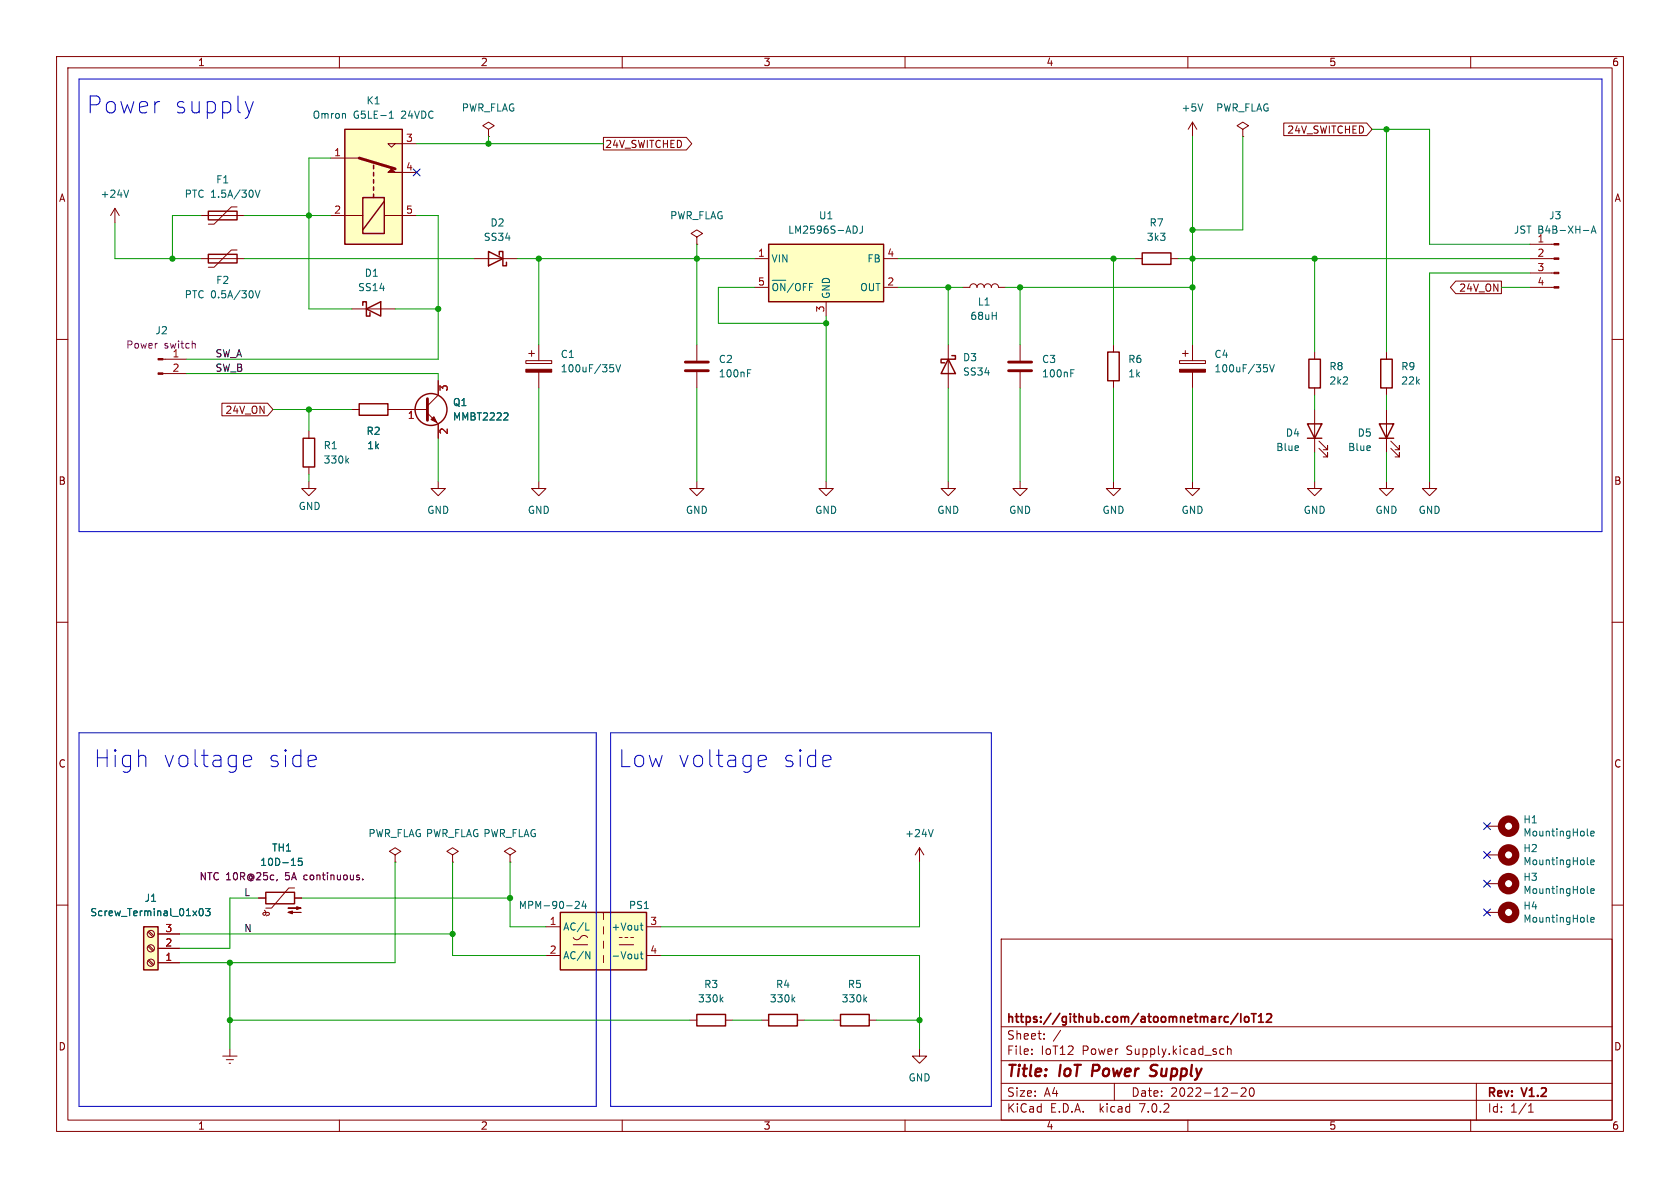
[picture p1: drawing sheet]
<svg xmlns="http://www.w3.org/2000/svg" width="297mm" height="210mm" viewBox="0 0 297 210" stroke-linecap="round" stroke-linejoin="round" font-family="sans-serif">
<g fill="none" stroke="#840000" stroke-width=".18">
<path d="M10 10h277v190h-277zM12 12h273v186h-273zM60 10v2M110 10v2M160 10v2M210 10v2M260 10v2M20.3 36.8l-.7 1.3M20.3 36.8v2.6M20.3 36.8l.8 1.3M35.6 38.1h7.6M41.9 36.6h-1l-3.1 3h-1"/>
<path d="M58.4 38.1h5.7M58.4 27.9h5.1M67.9 38.1h5.8M69.8 25.4l-.6 .6-.6-.6h5.1M71.1 30.5h2.6M86.4 22.9l1-.7-1-.6-1.1 .6 1.1 .7v1.2M86.4 24.1h.1M106.7 24.3h14.6l1 1.1-1 1.1h-14.6zM210.8 21.6v2.5M210.8 21.6l-.7 1.3M210.8 21.6l.8 1.3M219.7 22.9l1-.7-1-.6-1 .6 1 .7v1.2"/>
<path d="M219.7 24.1h.1M227 21.7h14.6l1 1.2-1 1.1h-14.6zM10 60h2M35.6 45.7h7.6M41.9 44.2h-1l-3.1 3h-1M62.2 54.6h7.6M83.8 45.7h7.6M123.2 41.9l1-.6-1-.7-1 .7 1 .6v1.3M123.2 43.2h.1M133.3 50.8h2.6M133.3 45.7h2.6M146 53.3v2.6"/>
<path d="M156.2 50.8h2.5M156.2 45.7h2.5M170.2 50.8h1.2a.64 .64 0 0 1 .7-.6 .64 .64 0 0 1 .6 .6 .64 .64 0 0 1 .7-.6 .64 .64 0 0 1 .6 .6 .64 .64 0 0 1 .6-.6 .64 .64 0 0 1 .7 .6 .64 .64 0 0 1 .6-.6 .64 .64 0 0 1 .6 .6h1.3M200.7 45.7h1.2M207 45.7h1.3M257.4 49.7h8v2.2h-8l-1-1.1zM270.5 50.8h4.2M270.5 45.7h4.2M270.5 48.3h4.2M270.5 43.2h4.2M285 60h2M28.8 66h4.2"/>
<path d="M28.8 63.5h4.2M39.2 71.3h8.1l1 1.1-1 1.1h-8.1zM54.6 76.2v1.3M62.2 72.4h1.3M68.6 72.4h7M75.6 73l1.9 1.9v2.6M77.5 67.3v2.6l-1.9 1.9M93 63.8h4.5v.5h-4.5zM93.5 62.5h1M94 62v1M95.2 61v2.8M95.2 65.8v2.8"/>
<path d="M123.2 61v2.8M123.2 65.8v2.8M167.6 61v7.6M180.3 61v2.8M180.3 65.8v2.8M196.8 61v1.2M196.8 67.3v1.3M208.5 63.8h4.6v.5h-4.6zM209 62.5h1.1M209.5 62v1M210.8 61v2.8M210.8 65.8v2.8"/>
<path d="M232.4 62.2v1.3M232.4 68.6v1.3M232.4 72.4v7.6M233.2 79.2l1.5 1.6v-.8v.8h-.8M233.2 78l1.5 1.5v-.8v.8h-.8M245.1 62.2v1.3M245.1 68.6v1.3M245.1 72.4v7.6M245.9 79.2l1.5 1.6v-.8v.8h-.8M245.9 78l1.5 1.5v-.8v.8h-.8M54.6 85.1v1.3h1.3l-1.3 1.2-1.3-1.2h1.3M54.6 82.6v1.2"/>
<path d="M77.5 85.1v1.3h1.2l-1.2 1.2-1.3-1.2h1.3M95.2 85.1v1.3h1.3l-1.3 1.2-1.2-1.2h1.2M123.2 85.1v1.3h1.3l-1.3 1.2-1.3-1.2h1.3M146 85.1v1.3h1.3l-1.3 1.2-1.2-1.2h1.2M167.6 85.1v1.3h1.3l-1.3 1.2-1.2-1.2h1.2M180.3 85.1v1.3h1.3l-1.3 1.2-1.2-1.2h1.2M196.8 85.1v1.3h1.3l-1.3 1.2-1.2-1.2h1.2M210.8 85.1v1.3h1.3l-1.3 1.2-1.3-1.2h1.3M232.4 85.1v1.3h1.3l-1.3 1.2-1.3-1.2h1.3M245.1 85.1v1.3h1.3l-1.3 1.2-1.3-1.2h1.3M252.7 85.1v1.3h1.3l-1.3 1.2-1.2-1.2h1.2M10 110h2"/>
<path d="M285 110h2M10 160h2M45.7 158.8h1.3M52.1 157h-1l-3.1 3.5h-1M52.1 158.8h1.2M69.8 151.1l1.1-.6-1.1-.6-1 .6 1 .6v1.3M69.8 152.4h.1M80 151.1l1-.6-1-.6-1 .6 1 .6v1.3M80 152.4h.1M90.2 151.1l1-.6-1-.6-1 .6 1 .6v1.3M90.2 152.4h.1M162.6 149.9l-.8 1.2"/>
<path d="M162.6 149.9v2.5M162.6 149.9l.7 1.2M262.9 146.1h2.5M262.9 151.1h2.5M262.9 156.2h2.5M285 160h2M26.2 164.8l.8 .8M26.2 167.3l.8 .8M26.2 169.8l.8 .9M26.3 164.6l.9 .8M26.3 167.1l.9 .9M26.3 169.7l.9 .8"/>
<path d="M27.9 170.2h3.8M27.9 167.6h3.8M27.9 165.1h3.8M46.7 160.9l.3 .3v.3l-.1 .3h-.3l-.1-.3 .2-.2h.7l.2 .2-.1 .2-.4 .2M96.5 163.8h2.6M96.5 168.9h2.6M101.3 165.7a.78 .78 0 0 0 .8 .4 .78 .78 0 0 0 .7-.6 .73 .73 0 0 1 1.1 .2M101.3 167h2.6M106.7 161.3v1.3M106.7 163.8v1.3M106.7 166.4v1.2M106.7 168.9v1.3"/>
<path d="M109.5 167h2.5M109.5 165.7h.5M110.5 165.7h.5M111.5 165.7h.5M114.3 163.8h2.5M114.3 168.9h2.5M177 166h108v32h-108zM262.9 161.3h2.5M39.4 186.7h2.5M40 187.3h1.3M40.5 188h.3M40.6 185.4v1.3"/>
<path d="M60 198v2M110 198v2M121.9 180.3h1.3M128.3 180.3h1.2M134.6 180.3h1.3M141 180.3h1.2M147.3 180.3h1.3M153.7 180.3h1.2M160 198v2M162.6 185.4v1.3h1.2l-1.2 1.3-1.3-1.3h1.3M177 194.5h108M177 191.5h108"/>
<path d="M177 187.5h108M177 181.5h108M182.4 186.3v.1M182.4 185.5v.1M184.6 183.6v.1M184.6 182.8v.1M197 191.5v3M210 198v2M215.9 185.4l.5 .1M216.4 186.3l-.5 .1M217 185.5l.2-.1 .4 .1v.9M217 184.9v1.5"/>
<path d="M217.6 193.2h1.2M219.4 192.4l.6-.1 .2 .1 .1 .3-.9 1.1h.9M221 192.4l.2-.1a.81 .81 0 0 1 .6 .6 .81 .81 0 0 1-.3 .8l-.1 .1a.81 .81 0 0 1-.4-1.4zM260 198v2M261 191.5v6.5M270.2 196.6h.9M270.2 195.5l.4-.4v1.5"/>
<circle cx="26.7" cy="165.1" r=".63"/>
<circle cx="26.7" cy="167.6" r=".63"/>
<circle cx="26.7" cy="170.2" r=".63"/>
</g>
<path d="M203.3 190.1l.7 .1M204.4 188.2l-.7 .1a.46 .46 0 0 0-.3 .5 .46 .46 0 0 0 .4 .4l.3 .1" fill="none" stroke="#840000" stroke-width=".4"/>
<path d="M218.9 179.1l-1.3 2M219.4 179.2v1.5M220.1 179.8l.2-.1 .4 .1 .1 .6-.2 .2-.3 .1-.2-.1zM221.2 179.2h.9M221.6 179.2v1.5M222.5 179.6l.4-.4v1.5M223.9 179.3l.6-.1 .2 .1 .1 .3-.9 1.1h.9M222.5 180.7h.9" fill="none" stroke="#840000" stroke-width=".3"/>
<g fill="none" stroke="#840000" stroke-width="1.3">
<circle cx="266.7" cy="156.2" r="1.27"/>
<circle cx="266.7" cy="146" r="1.27"/>
<circle cx="266.7" cy="151.1" r="1.27"/>
<circle cx="266.7" cy="161.3" r="1.27"/>
</g>
<g fill="none" stroke="#006464" stroke-width=".18">
<path d="M212.6 18.4l-.4 1.2M22.7 33.6l-.4 1.3M45.1 33.6l.4 1.3 .5-1.3M68.8 20.9h.7M68.8 20l.4-.4v1.3M151.1 40a.68 .68 0 0 1 .5 .6 .68 .68 0 0 1-.5 .6M152.5 40v.9a.41 .41 0 0 1-.5 .3M45.1 51.4l.4 1.3 .5-1.3M136.5 49.5h2.4M136.6 50.5a.42 .42 0 0 1 .5-.4 .42 .42 0 0 1 .4 .4M138.8 50.1v1.3l-.8-1.3v1.3M140.3 50.1l-1.1 1.6"/>
<path d="M140.6 50.5a.42 .42 0 0 1 .5-.4 .42 .42 0 0 1 .4 .4M142.6 50.1h-.6v1.3M143.7 50.1h-.6v1.3M279.9 40.7h1M281.3 41.2l.4-1.2 .5 1.2M281.4 40.9h.6M89.6 73l.2 .2v.3l-.8 .7h.8M107.8 64.5h.6M108.3 65l.2 .2v.3l-.2 .2M108.9 64.5l.4 1.2 .4-1.2M132.2 65.4h.6M189.3 65.4h.6"/>
<path d="M223.4 64.5h.6M223.8 65l.3 .2v.3l-.3 .2M224.4 64.5l.5 1.2 .4-1.2M61.3 81.4l.3 .5M61.6 81l-.4 .5M53.4 151.7h-.6l-.1 .6 .2-.1 .4 .1 .1 .1v.5l-.2 .1-.5-.1M101.7 159.5l.5-.2 .2 .4-.8 .9h.8M103.2 159.3l-.3 .9h.8M103.5 159.8v.8M165 146.6l-.4 1.3M280.7 147.7l.1 .1M280.7 152.8l.1 .1"/>
<path d="M280.7 157.9h.1M281.2 147.4l.6-.2v-.2l-.4-.1-.2 .2 .1 .6h.5M281.2 152.4l.6-.1v-.2l-.4-.1-.2 .2 .1 .6h.5M281.2 157.5l.6-.1v-.2l-.4-.1-.2 .2 .1 .6h.5M35.4 160.7l.1-.1a.68 .68 0 0 1 .4 .6 .68 .68 0 0 1-.4 .7 .84 .84 0 0 1-.1-1.2zM36.3 160.6h.8l-.4 .5 .4 .1v.6l-.2 .1-.6-.1M103.6 164.4h.6M103.6 168.2l.7 1.3v-1.3M113.2 163.6h.5M113.2 168.7h.5M113.4 163.1v1.1l.3 .2M113.4 168.2v1.1l.3 .2"/>
<path d="M127.5 176.6l.3 .5M127.8 176.3l-.5 .5M140.2 176.6l.3 .5M140.5 176.3l-.5 .5M152.9 176.6l.3 .5M153.2 176.3l-.5 .5M280.7 163h.1M281.2 162.6l.6-.1v-.3h-.4l-.2 .2 .1 .6h.5"/>
</g>
<g fill="#840000" stroke="#840000" stroke-width=".18">
<path d="M208.5 65.3h4.6v.5h-4.6z"/>
<path d="M27.9 65.9h.9v.3h-.9z"/>
<path d="M27.9 63.4h.9v.2h-.9z"/>
<path d="M68.6 30.5l.6-.7 .6 .7h1.3z"/>
<path d="M50.9 161.3l.8-.3v.5l-.8-.2h2.3z"/>
<path d="M50.9 160.5h2.3l-.7 .3v-.5l.7 .2z"/>
<path d="M93 65.3h4.5v.5h-4.5z"/>
<path d="M76.7 73.7l.5 1-1-.5z"/>
<path d="M274.7 50.7h.9v.2h-.9z"/>
<path d="M274.7 48.1h.9v.3h-.9z"/>
<path d="M274.7 45.6h.9v.2h-.9z"/>
<path d="M274.7 43.1h.9v.2h-.9z"/>
</g>
<g fill="#ffffc2" stroke="#ffffc2" stroke-width=".18">
<path d="M99.1 161.3h15.2v10.2h-15.2z"/>
<path d="M61 22.9h10.1v20.3h-10.1z"/>
<path d="M135.9 43.2h20.3v10.1h-20.3z"/>
<path d="M25.4 163.8h2.5v7.7h-2.5z"/>
</g>
<g fill="none" stroke="#840000" stroke-width=".25">
<path d="M36.8 37.3h5.1v1.6h-5.1zM61 22.9h10.1v20.3h-10.1zM64.1 34.9h3.8v6.4h-3.8zM66 29.2v.6M66 30.5v.6M66 31.8v.6M66 33v.7M66 34.3v.6M67.9 35.6l-3.8 5M36.8 45h5.1v1.5h-5.1zM64.1 54v-.7h.7v2.6h.6v-.7M64.8 54.6l2.5-1.3v2.6z"/>
<path d="M86.4 44.5l2.5 1.2-2.5 1.3zM88.3 45.1v-.6h.6v2.5h.6v-.6M135.9 43.2h20.3v10.1h-20.3zM201.9 44.7h5.1v2h-5.1zM53.6 77.5h2v5.1h-2zM63.5 71.4h5.1v2h-5.1zM167.6 63.5l1.3 2.5h-2.5zM168.3 62.9h.6v.6h-2.5v.6h.6M195.8 62.2h2.1v5.1h-2.1zM231.1 74.9h2.6l-1.3 2.6zM231.1 77.5h2.6M231.4 63.5h2v5.1h-2z"/>
<path d="M243.8 74.9h2.6l-1.3 2.6zM243.8 77.5h2.6M244.1 63.5h2v5.1h-2zM47 157.7h5.1v2.1h-5.1zM25.4 163.8h2.5v7.7h-2.5zM99.1 161.3h15.2v10.2h-15.2zM123.2 179.3h5.1v2.1h-5.1zM135.9 179.3h5.1v2.1h-5.1zM148.6 179.3h5.1v2.1h-5.1z"/>
<circle cx="76.2" cy="72.4" r="2.82"/>
</g>
<path d="M34.4 60.7l.1 .2v.6M49 155.5l-.1 .2M63.2 155.1l.3 .1 .1 .1-.2 .2h-.2M63.2 154.7h.3M64.1 155.4v.1" fill="none" stroke="#840084" stroke-width=".18"/>
<path d="M63.5 27.9l6.3 1.9M75.6 70.5v3.8M121.2 65.5h4M121.2 64h4M178.3 65.5h4.1M178.3 64h4.1" fill="none" stroke="#840000" stroke-width=".51"/>
<path d="M14 14h269.2v80h-269.2zM43.4 18l.7 2M44.1 20l-.3 .7M44.8 18l-.7 2M14 129.5h91.4v66.1h-91.4zM43.2 135.4l.3 .1h.6l.2-.1M43.2 133.7l.3-.2h.6l.2 .2 .2 .5-1.4 .3M55.8 133.7l.1 .5-1.4 .3M107.9 129.5h67.4v66.1h-67.4zM134.2 135.4l.3 .1h.6l.2-.1M134.2 133.7l.3-.2h.6l.2 .2 .2 .5-1.4 .3M146.8 133.7l.1 .5-1.4 .3" fill="none" stroke="#0000c2" stroke-width=".18"/>
<g fill="none" stroke="#009600" stroke-width=".18">
<path d="M20.3 39.4v6.3h15.3M35.6 38.1h-5.1v7.6M43.2 38.1h15.2M58.4 27.9h-3.8v26.7h7.6M73.7 38.1h3.8v25.4h-44.5M73.7 25.4h33M86.4 24.1v1.3M210.8 24.1v36.9M219.7 24.1v16.5h-8.9M242.6 22.9h10.1v20.3h17.8M245.1 22.9v39.3M43.2 45.7h40.6"/>
<path d="M69.8 54.6h7.7M91.4 45.7h41.9M95.2 45.7v15.3M123.2 43.2v17.8M133.3 50.8h-6.3v6.4h19M146 55.9v29.2M158.7 45.7h42M158.7 50.8h11.5M167.6 50.8v10.2M177.8 50.8h33M180.3 50.8v10.2M196.8 45.7v15.3"/>
<path d="M208.3 45.7h62.2M232.4 45.7v16.5M265.4 50.8h5.1M270.5 48.3h-17.8v36.8M33 66h44.5v1.3M48.3 72.4h13.9M54.6 72.4v3.8M77.5 77.5v7.6M95.2 68.6v16.5M123.2 68.6v16.5M167.6 68.6v16.5M180.3 68.6v16.5"/>
<path d="M196.8 68.6v16.5M210.8 68.6v16.5M232.4 69.9v2.5M245.1 69.9v2.5M54.6 83.8v1.3M232.4 80v5.1M245.1 80v5.1M45.7 158.8h-5.1v8.8h-8.9M53.3 158.8h36.9M69.8 152.4v17.8h-38.1M80 152.4v16.5h16.5M90.2 152.4v11.4h6.3"/>
<path d="M162.6 152.4v11.4h-45.8M31.7 165.1h48.3M40.6 170.2v15.2M116.8 168.9h45.8v16.5M40.6 180.3h81.3M129.5 180.3h5.1M142.2 180.3h5.1M154.9 180.3h7.7"/>
</g>
<path d="M73.1 29.9l1.2 1.2M74.3 29.9l-1.2 1.2M262.3 155.6l1.2 1.2M262.3 145.4l1.2 1.3M262.3 150.5l1.2 1.2M263.5 155.6l-1.2 1.2M263.5 145.4l-1.2 1.3M263.5 150.5l-1.2 1.2M262.3 160.7l1.2 1.2M263.5 160.7l-1.2 1.2" fill="none" stroke="#000084" stroke-width=".18"/>
<g fill="#009600" stroke="#009600" stroke-width=".18">
<circle cx="77.5" cy="54.6" r=".46"/>
<circle cx="30.5" cy="45.7" r=".46"/>
<circle cx="54.6" cy="38.1" r=".46"/>
<circle cx="54.6" cy="72.4" r=".46"/>
<circle cx="210.8" cy="50.8" r=".46"/>
<circle cx="232.4" cy="45.7" r=".46"/>
<circle cx="210.8" cy="45.7" r=".46"/>
<circle cx="245.1" cy="22.9" r=".46"/>
<circle cx="90.2" cy="158.8" r=".46"/>
<circle cx="162.6" cy="180.3" r=".46"/>
<circle cx="196.8" cy="45.7" r=".46"/>
<circle cx="180.3" cy="50.8" r=".46"/>
<circle cx="210.8" cy="40.6" r=".46"/>
<circle cx="167.6" cy="50.8" r=".46"/>
<circle cx="40.6" cy="180.3" r=".46"/>
<circle cx="40.6" cy="170.2" r=".46"/>
<circle cx="80" cy="165.1" r=".46"/>
<circle cx="86.4" cy="25.4" r=".46"/>
<circle cx="95.2" cy="45.7" r=".46"/>
<circle cx="123.2" cy="45.7" r=".46"/>
<circle cx="146" cy="57.2" r=".46"/>
</g>
<g font-size="4.2" fill="#0000c2">
<text x="15.2" y="20.3">Power</text>
<text x="30.6" y="20.3">supply</text>
<text x="16.5" y="135.9">High</text>
<text x="28.6" y="135.9">voltage</text>
<text x="46.9" y="135.9">side</text>
<text x="109.2" y="135.9">Low voltage</text>
<text x="137.9" y="135.9">side</text>
</g>
<g font-size="2.8" fill="#840000">
<text x="178" y="190.8">Title:</text>
<text x="187.4" y="190.8">IoT Power</text>
<text x="204.7" y="190.8">Supply</text>
</g>
<g font-size="2.1" fill="#840000">
<text x="178" y="183.9">Sheet:</text>
<text x="178" y="181.1">https://github.com/atoomnetmarc/IoT12</text>
<text x="186.2" y="183.9">/</text>
<text x="178" y="186.6">File:</text>
<text x="184" y="186.6">IoT12</text>
<text x="191.3" y="186.6">Power</text>
<text x="199.2" y="186.6">Supply.kicad_sch</text>
<text x="178" y="196.8">KiCad</text>
<text x="178" y="194">Size:</text>
<text x="184.6" y="194">A4</text>
<text x="185.7" y="196.8">E.D.A.</text>
<text x="194.4" y="196.8">kicad</text>
<text x="200" y="194">Date:</text>
<text x="201.5" y="196.8">7.0.2</text>
<text x="206.9" y="194">2022-12-20</text>
<text x="263" y="194.2">Rev:</text>
<text x="263" y="196.8">Id:</text>
<text x="267" y="196.8">1/1</text>
<text x="269.2" y="194.2">V1.2</text>
</g>
<g font-size="1.8" fill="#840000">
<text x="35" y="11.8">1</text>
<text x="85" y="11.8">2</text>
<text x="135" y="11.8">3</text>
<text x="185" y="11.8">4</text>
<text x="235" y="11.8">5</text>
<text x="285" y="11.8">6</text>
<text x="227.4" y="23.8">24V_SWITCHED</text>
<text x="107" y="26.3">24V_SWITCHED</text>
<text x="10.4" y="35.8">A</text>
<text x="285.4" y="35.8">A</text>
<text x="257.8" y="51.7">24V_ON</text>
<text x="39.7" y="73.3">24V_ON</text>
<text x="10.3" y="85.8">B</text>
<text x="285.3" y="85.8">B</text>
<text x="10.3" y="135.8">C</text>
<text x="285.3" y="135.8">C</text>
<text x="10.3" y="185.8">D</text>
<text x="285.3" y="185.8">D</text>
<text x="35" y="199.8">1</text>
<text x="85" y="199.8">2</text>
<text x="135" y="199.8">3</text>
<text x="185" y="199.8">4</text>
<text x="235" y="199.8">5</text>
<text x="285" y="199.8">6</text>
</g>
<g font-size="1.8" fill="#006464">
<text x="55.2" y="21.1">Omron</text>
<text x="62.4" y="21.1">G5LE-1</text>
<text x="64.7" y="18.6">K1</text>
<text x="70.9" y="21.1">24VDC</text>
<text x="81.6" y="19.9">PWR_FLAG</text>
<text x="208.8" y="19.9">+5V</text>
<text x="214.9" y="19.9">PWR_FLAG</text>
<text x="17.7" y="35.1">+24V</text>
<text x="32.6" y="35.1">PTC 1.5A/30V</text>
<text x="38.2" y="32.6">F1</text>
<text x="86.6" y="40.2">D2</text>
<text x="118.4" y="38.9">PWR_FLAG</text>
<text x="139.3" y="41.5">LM2596S-ADJ</text>
<text x="144.7" y="38.9">U1</text>
<text x="203.2" y="40.2">R7</text>
<text x="267.6" y="41.5">JST B4B-XH-A</text>
<text x="273.8" y="38.9">J3</text>
<text x="85.5" y="42.7">SS34</text>
<text x="136.4" y="46.5">VIN</text>
<text x="153.2" y="46.5">FB</text>
<text x="202.7" y="42.7">3k3</text>
<text x="271.7" y="42.9">1</text>
<text x="32.6" y="52.9">PTC 0.5A/30V</text>
<text x="38.2" y="50.4">F2</text>
<text x="63.2" y="51.6">SS14</text>
<text x="64.4" y="49.1">D1</text>
<text x="136.4" y="52.2">~{ON}/OFF</text>
<text x="146.9" y="52.8" transform="rotate(-90 146.9 52.8)">GND</text>
<text x="151.9" y="51.6">OUT</text>
<text x="27.4" y="59.2">J2</text>
<text x="171.5" y="56.7">68uH</text>
<text x="172.8" y="54.2">L1</text>
<text x="99.1" y="63.4">C1</text>
<text x="99.1" y="66">100uF/35V</text>
<text x="127" y="64.3">C2</text>
<text x="170.2" y="64">D3</text>
<text x="184.2" y="64.3">C3</text>
<text x="199.4" y="64.3">R6</text>
<text x="214.6" y="63.4">C4</text>
<text x="214.6" y="66">100uF/35V</text>
<text x="235" y="65.6">R8</text>
<text x="247.7" y="65.6">R9</text>
<text x="80" y="71.9">Q1</text>
<text x="127" y="66.9">100nF</text>
<text x="170.2" y="66.5">SS34</text>
<text x="184.2" y="66.9">100nF</text>
<text x="199.4" y="66.9">1k</text>
<text x="235" y="68.1">2k2</text>
<text x="247.7" y="68.1">22k</text>
<text x="64.7" y="77">R2</text>
<text x="80" y="74.5">MMBT2222</text>
<text x="227.3" y="77.3">D4</text>
<text x="240" y="77.3">D5</text>
<text x="57.2" y="79.6">R1</text>
<text x="57.2" y="82.1">330k</text>
<text x="64.9" y="79.6">1k</text>
<text x="225.6" y="79.9">Blue</text>
<text x="238.3" y="79.9">Blue</text>
<text x="52.7" y="90.3">GND</text>
<text x="75.5" y="91">GND</text>
<text x="93.3" y="91">GND</text>
<text x="121.2" y="91">GND</text>
<text x="144.1" y="91">GND</text>
<text x="165.6" y="91">GND</text>
<text x="178.3" y="91">GND</text>
<text x="194.9" y="91">GND</text>
<text x="208.8" y="91">GND</text>
<text x="230.4" y="91">GND</text>
<text x="243.1" y="91">GND</text>
<text x="250.7" y="91">GND</text>
<text x="65.1" y="148.1">PWR_FLAG PWR_FLAG PWR_FLAG</text>
<text x="160" y="148.1">+24V</text>
<text x="269.2" y="145.7">H1</text>
<text x="269.2" y="148">MountingHole</text>
<text x="45.9" y="153.2">10D-15</text>
<text x="48" y="150.7">TH1</text>
<text x="269.2" y="150.8">H2</text>
<text x="269.2" y="153.1">MountingHole</text>
<text x="269.2" y="155.9">H3</text>
<text x="25.5" y="159.6">J1</text>
<text x="91.6" y="160.8">MPM-90-24</text>
<text x="111.1" y="160.8">PS1</text>
<text x="269.2" y="158.2">MountingHole</text>
<text x="269.2" y="160.9">H4</text>
<text x="15.9" y="162.1">Screw_Terminal_01x03</text>
<text x="99.6" y="164.7">AC/L</text>
<text x="108" y="164.7">+Vout</text>
<text x="269.2" y="163.3">MountingHole</text>
<text x="99.6" y="169.7">AC/N</text>
<text x="108" y="169.7">-Vout</text>
<text x="123.3" y="177.4">330k</text>
<text x="124.4" y="174.8">R3</text>
<text x="136" y="177.4">330k</text>
<text x="137.1" y="174.8">R4</text>
<text x="148.7" y="177.4">330k</text>
<text x="149.8" y="174.8">R5</text>
<text x="160.6" y="191.3">GND</text>
</g>
<g font-size="1.8" fill="#a90000">
<text x="59" y="27.7">1</text>
<text x="71.7" y="25.1">3</text>
<text x="71.7" y="30.2">4</text>
<text x="59" y="37.8">2</text>
<text x="71.7" y="37.8">5</text>
<text x="134" y="45.5">1</text>
<text x="156.8" y="45.5">4</text>
<text x="271.7" y="45.5">2</text>
<text x="134" y="50.5">5</text>
<text x="156.8" y="50.5">2</text>
<text x="271.7" y="48">3</text>
<text x="271.7" y="50.5">4</text>
<text x="145.8" y="55.3" transform="rotate(-90 145.8 55.3)">3</text>
<text x="30.4" y="63.2">1</text>
<text x="30.4" y="65.8">2</text>
<text x="79.4" y="69.2" transform="rotate(-90 79.4 69.2)">3</text>
<text x="72" y="74.3">1</text>
<text x="79.4" y="76.9" transform="rotate(-90 79.4 76.9)">2</text>
<text x="29.2" y="167.4">2</text>
<text x="29.2" y="164.8">3</text>
<text x="97.1" y="163.6">1</text>
<text x="114.9" y="163.6">3</text>
<text x="29.2" y="169.9">1</text>
<text x="97.1" y="168.7">2</text>
<text x="114.9" y="168.7">4</text>
</g>
<g font-size="1.8" fill="#840084">
<text x="22.3" y="61.8">Power</text>
<text x="29" y="61.8">switch</text>
<text x="35.2" y="155.8">NTC 10R@25c,</text>
<text x="50.4" y="155.8">5A continuous.</text>
</g>
<g font-size="1.8" fill="#0f0f0f">
<text x="38.1" y="65.8">SW_B</text>
<text x="38.1" y="63.2">SW_A</text>
<text x="43.2" y="158.5">L</text>
<text x="43.2" y="164.8">N</text>
</g>
</svg>
